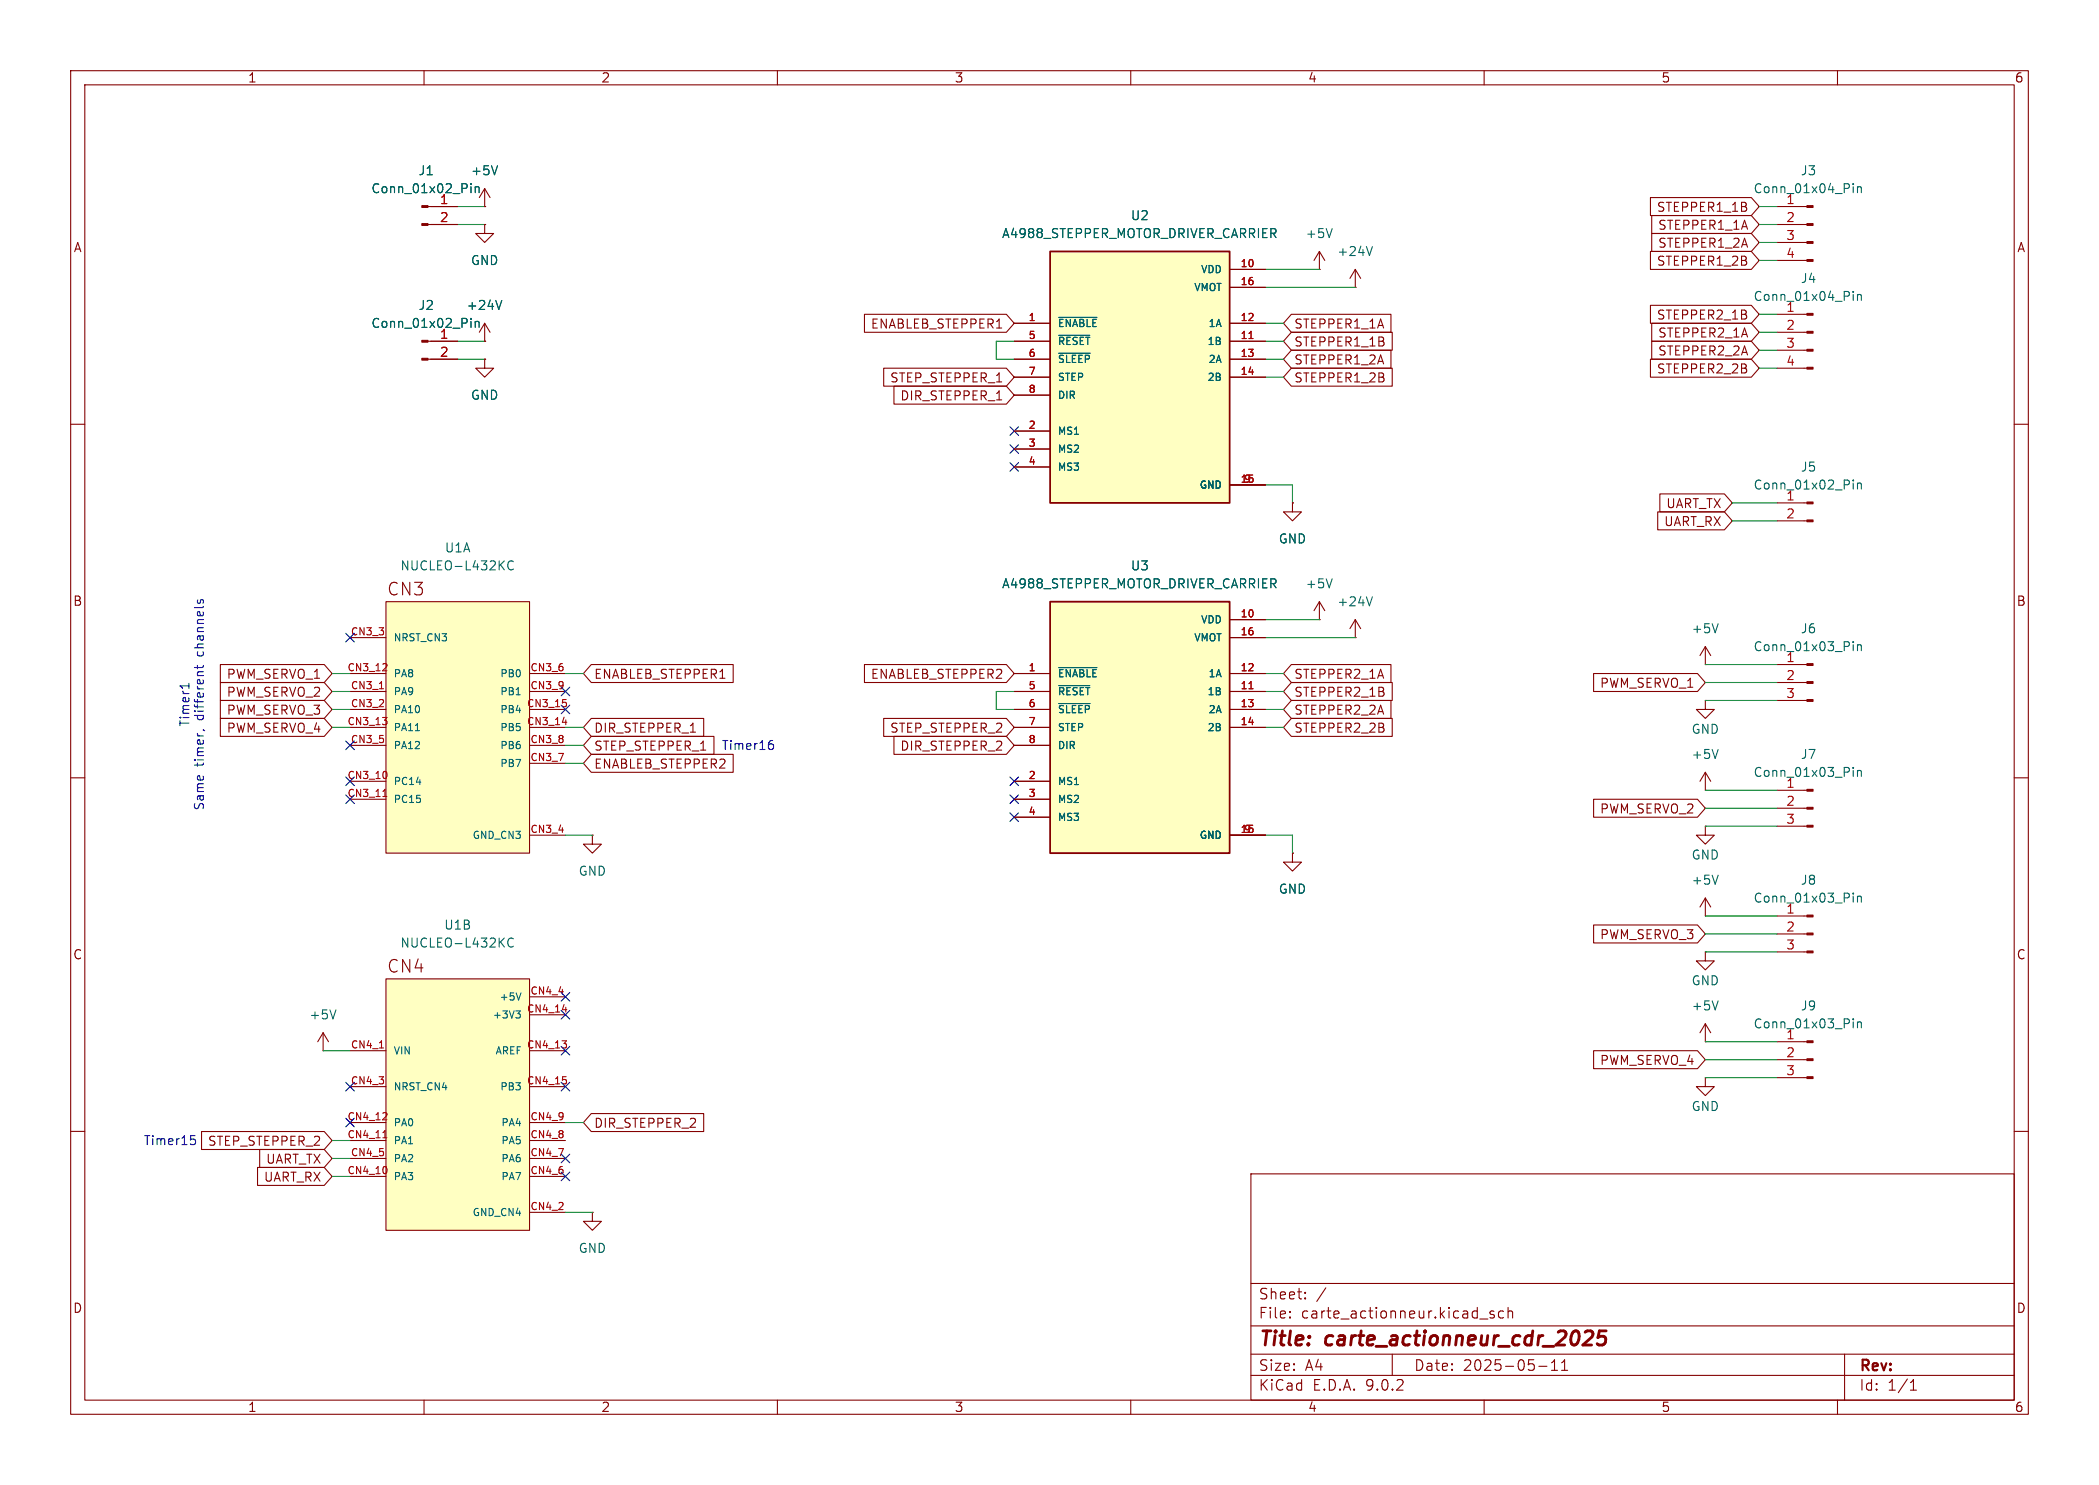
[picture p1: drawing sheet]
<svg xmlns="http://www.w3.org/2000/svg" width="297mm" height="210mm" viewBox="0 0 297 210" stroke-linecap="round" stroke-linejoin="round" font-family="sans-serif">
<g fill="none" stroke="#840000" stroke-width=".15">
<path d="M10 10h277v190h-277zM12 12h273v186h-273zM60 10v2M110 10v2M160 10v2M210 10v2M260 10v2M60.6 29.2h4.2M60.6 31.8h4.2M10 60h2M285 60h2M10 110h2"/>
<path d="M251.5 111.8h4.2M251.5 114.3h4.2M251.5 116.8h4.2M285 110h2M10 160h2M177 166h108v32h-108zM285 160h2M60 198v2M110 198v2M160 198v2M177 194.5h108M177 191.5h108"/>
<path d="M177 187.5h108M177 181.5h108M182.5 186.3h.1l-.1 .1M182.5 186.3v.1M182.5 185.5v.1M182.5 185.5h.1l-.1 .1M184.7 183.6v.1M184.7 183.6h-.1l.1 .1M184.7 182.8v.1M184.7 182.8h-.1l.1 .1M187.6 182.1l-1.3 2M197 191.5v3"/>
<path d="M209.4 186.5h1.1M210 198v2M211.4 185.5l-.4-.1-.2 .2 .1 .2 .5 .2 .1 .1-.1 .2-.2 .1-.4-.1M212.7 185.5l-.4-.1-.3 .3v.4l.2 .2 .1 .1 .4-.1M213.4 185.5a.37 .37 0 0 1 .6 .1v.8M213.4 184.9v1.5M217.7 193.2h1.2M219.5 193.8h.9M219.5 192.7l.5-.4v1.5M221 193.8h.8M221 192.7l.4-.4v1.5M260 198v2"/>
<path d="M261 191.5v6.5M270.3 196.6h.9M270.3 195.5l.4-.4v1.5"/>
</g>
<path d="M224.6 188.2h.5a.45 .45 0 0 1 .3 .6l-.1 .3-1.3 1.1h1.2M227.3 188.2h-1l-.2 1 .3-.2 .7 .1 .1 .3-.2 .6-.3 .2h-.4l-.3-.2" fill="none" stroke="#840000" stroke-width=".4"/>
<g fill="#840000" stroke="#840000" stroke-width=".15">
<path d="M59.7 29.1h.9v.2h-.9z"/>
<path d="M59.7 31.6h.9v.3h-.9z"/>
<path d="M255.7 111.6h.8v.3h-.8z"/>
<path d="M255.7 114.2h.8v.2h-.8z"/>
<path d="M255.7 116.7h.8v.3h-.8z"/>
</g>
<path d="M66.6 26v.1M66.6 26.4v.8M67.2 26.4v.8M67.2 26.5l.2-.1 .3 .1 .1 .7M262.2 108.5v.2M262.2 109v.8M262.8 109v.8M262.8 109.1l.2-.1h.3l.1 .8" fill="none" stroke="#006464" stroke-width=".15"/>
<path d="M148.6 35.6h25.4v35.5h-25.4z" fill="#ffffc2"/>
<path d="M148.6 35.6h25.4v35.5h-25.4z" fill="none" stroke="#840000" stroke-width=".25"/>
<g fill="none" stroke="#840000" stroke-width=".15">
<path d="M68.6 29.2h.1M68.6 31.8v1.2h1.2l-1.2 1.3-1.3-1.3h1.3M68.6 31.8h.1M68.6 26.7l-.8 1.2M68.6 26.7l.7 1.2M68.6 26.7v2.5M174 38.1h5.1M143.5 45.7h5.1M143.5 48.3h5.1M143.5 50.8h5.1M143.5 53.3h5.1M143.5 55.9h5.1"/>
<path d="M174 45.7h5.1M174 48.3h5.1M174 50.8h5.1M174 53.3h5.1M174 40.6h5.1M143.5 61h5.1M143.5 63.5h5.1M143.5 66h5.1M174 68.6h5.1M251.5 71.1h4.2M251.5 73.7h4.2M186.7 87.6h.1"/>
<path d="M186.7 85.1l-.8 1.3M186.7 85.1l.8 1.3M186.7 85.1v2.5M241.3 94h.1M241.3 99.1v1.2h1.3l-1.3 1.3-1.3-1.3h1.3M241.3 99.1h.1M241.3 91.4l-.8 1.3M241.3 91.4l.8 1.3M241.3 91.4v2.6M251.5 94h4.2M251.5 96.5h4.2M251.5 99.1h4.2"/>
<path d="M241.3 111.8h.1M241.3 109.2v2.6M241.3 109.2l-.8 1.3M241.3 109.2l.8 1.3M241.3 134.6v1.3h1.3l-1.3 1.3-1.3-1.3h1.3M241.3 134.6h.1M241.3 152.4v1.3h1.3l-1.3 1.2-1.3-1.2h1.3M241.3 152.4h.1"/>
</g>
<g fill="none" stroke="#006464" stroke-width=".15">
<path d="M70.4 23.4l-.4 1.3M149.8 44.9h5.4M149.8 47.4h4.4M149.8 50h4.4M262.2 67.9v.1M262.2 68.3v.9M262.8 68.3v.9M262.8 68.4l.2-.1 .3 .1 .1 .8M188.5 81.9l-.4 1.2M243.1 88.2l-.4 1.3M262.2 90.7v.2M262.2 91.2v.8"/>
<path d="M262.8 91.2v.8M262.8 91.3l.2-.1h.3l.1 .8M243.1 106l-.4 1.3"/>
</g>
<path d="M176.7 47.9h.6" fill="none" stroke="#a90000" stroke-width=".15"/>
<g fill="#840000" stroke="#840000" stroke-width=".15">
<path d="M255.7 71h.8v.2h-.8z"/>
<path d="M255.7 73.5h.8v.3h-.8z"/>
<path d="M255.7 93.9h.8v.2h-.8z"/>
<path d="M255.7 96.4h.8v.2h-.8z"/>
<path d="M255.7 98.9h.8v.3h-.8z"/>
</g>
<path d="M54.6 138.4h20.3v35.6h-20.3z" fill="#ffffc2"/>
<g fill="none" stroke="#840000" stroke-width=".15">
<path d="M186.7 38.1h.1M186.7 35.6l-.8 1.2M186.7 35.6l.8 1.2M186.7 35.6v2.5M191.8 90.2h.1M191.8 87.6l-.8 1.3M191.8 87.6l.7 1.3M191.8 87.6v2.6M83.8 118.1v1.3h1.3l-1.3 1.3-1.3-1.3h1.3M83.8 118.1h.1M241.3 116.8v1.3h1.3l-1.3 1.3-1.3-1.3h1.3M241.3 116.8h.1"/>
<path d="M54.6 138.4h20.3v35.6h-20.3zM182.9 120.7v1.2h1.2l-1.2 1.3-1.3-1.3h1.3M182.9 120.7h.1M241.3 129.5h.1M241.3 127l-.8 1.3M241.3 127l.8 1.3M241.3 127v2.5M251.5 129.5h4.2M251.5 132.1h4.2M251.5 134.6h4.2M45.7 148.6h.1M45.7 146.1l.8 1.2"/>
<path d="M45.7 146.1l-.7 1.2M45.7 146.1v2.5M49.5 148.6h5.1M49.5 153.7h5.1M49.5 158.8h5.1M74.9 148.6h5.1M74.9 153.7h5.1M74.9 158.8h5.1M74.9 141h5.1M74.9 143.5h5.1M241.3 147.3h.1M241.3 144.8v2.5"/>
<path d="M241.3 144.8l-.8 1.3M241.3 144.8l.8 1.3M251.5 147.3h4.2M251.5 149.9h4.2M251.5 152.4h4.2M49.5 161.3h5.1M49.5 163.8h5.1M49.5 166.4h5.1M74.9 161.3h5.1M74.9 163.8h5.1M74.9 166.4h5.1M74.9 171.5h5.1"/>
<path d="M83.8 171.5v1.2h1.3l-1.3 1.3-1.3-1.3h1.3M83.8 171.5h.1"/>
</g>
<path d="M53.7 148.2h.6M54.7 157.4l.1 .1-.1 .3-.6 .6h.7M79.5 147.2h.7l-.4 .4M79.6 142.8h.6M79.6 152.3h.5M80.1 147.6l.1 .2-.1 .4M80.1 152.7l.1 .1-.1 .4M54.2 160.9h.6M54.7 165.1l.1 .3-.1 .5" fill="none" stroke="#a90000" stroke-width=".15"/>
<g fill="none" stroke="#006464" stroke-width=".15">
<path d="M188.5 32.3l-.4 1.3M194.2 84.4l-.4 1.3M72.6 132.8a.51 .51 0 0 0-.6 0 .51 .51 0 0 0-.2 .6 .48 .48 0 0 0 .3 .5 .48 .48 0 0 0 .5-.1M243.1 123.8l-.4 1.2M262.2 126.3v.1M262.2 126.7v.9M262.8 126.7v.9M262.8 126.9l.2-.2 .3 .1 .1 .8M47.5 142.8l-.4 1.3M73 143h.6l-.3 .3 .3 .1v.4l-.2 .2h-.3M73.7 140.4l-.3 1M243.1 141.5l-.4 1.3"/>
<path d="M262.2 144.1v.1M262.2 144.5v.9M262.8 144.5v.9M262.8 144.6l.2-.1 .3 .1 .1 .8"/>
</g>
<g fill="#840000" stroke="#840000" stroke-width=".15">
<path d="M255.7 129.4h.8v.3h-.8z"/>
<path d="M255.7 132h.8v.2h-.8z"/>
<path d="M255.7 134.5h.8v.2h-.8z"/>
<path d="M255.7 147.2h.8v.2h-.8z"/>
<path d="M255.7 149.7h.8v.3h-.8z"/>
<path d="M255.7 152.3h.8v.2h-.8z"/>
</g>
<path d="M148.6 85.1h25.4v35.6h-25.4z" fill="#ffffc2"/>
<path d="M148.6 85.1h25.4v35.6h-25.4z" fill="none" stroke="#840000" stroke-width=".25"/>
<g fill="none" stroke="#840000" stroke-width=".15">
<path d="M191.8 38.1l-.8 1.3M191.8 38.1l.7 1.3M191.8 38.1v2.5M191.8 40.6h.1M182.9 71.1v1.3h1.2l-1.2 1.3-1.3-1.3h1.3M182.9 71.1h.1M143.5 95.3h5.1M143.5 97.8h5.1M174 95.3h5.1M174 97.8h5.1M174 87.6h5.1M174 90.2h5.1"/>
<path d="M143.5 100.3h5.1M143.5 102.9h5.1M143.5 105.4h5.1M143.5 110.5h5.1M143.5 113h5.1M143.5 115.6h5.1M174 100.3h5.1M174 102.9h5.1M174 118.1h5.1"/>
</g>
<path d="M194.2 34.9l-.4 1.2M149.8 94.4h5.4M149.8 97h4.4M149.8 99.5h4.4" fill="none" stroke="#006464" stroke-width=".15"/>
<path d="M176.7 97.4h.6" fill="none" stroke="#a90000" stroke-width=".15"/>
<path d="M54.6 85.1h20.3v35.6h-20.3z" fill="#ffffc2"/>
<g fill="none" stroke="#840000" stroke-width=".15">
<path d="M61 29.2h3.8M61 31.8h3.8M68.6 31.8h.1M68.6 29.2h.1M174 38.1h5.1M233.5 27.9h14.3l1.1 1.3-1.1 1.3h-14.3zM233.5 35.6h14.3l1.1 1.2-1.1 1.3h-14.3zM233.7 30.5h14.1l1.1 1.3-1.1 1.2h-14.1zM233.7 33h14.1l1.1 1.3-1.1 1.3h-14.1zM251.5 29.2h4.2M251.5 31.8h4.2M251.5 34.3h4.2"/>
<path d="M251.5 36.8h4.2M60.6 48.3h4.2M60.6 50.8h4.2M68.6 50.8v1.3h1.2l-1.2 1.2-1.3-1.2h1.3M68.6 50.8h.1M68.6 48.3h.1M68.6 45.7l-.8 1.3M68.6 45.7l.7 1.3M68.6 45.7v2.6M122.3 44.4h20.1l1.1 1.3-1.1 1.3h-20.1zM125 52.1h17.4l1.1 1.2-1.1 1.3h-17.4zM126.5 54.6h15.9l1.1 1.3-1.1 1.3h-15.9z"/>
<path d="M143.5 48.3h5.1M143.5 50.8h5.1M143.5 45.7h5.1M143.5 53.3h5.1M143.5 55.9h5.1M174 48.3h5.1M174 50.8h5.1M174 45.7h5.1M174 53.3h5.1M174 40.6h5.1M182.7 49.5h14.1v2.6h-14.1l-1.1-1.3zM182.7 52.1h14.3v2.5h-14.3l-1.1-1.3z"/>
<path d="M182.7 47h14.3v2.5h-14.3l-1.1-1.2zM182.7 44.4h14.1v2.6h-14.1l-1.1-1.3zM233.5 50.8h14.3l1.1 1.3-1.1 1.2h-14.3zM233.5 43.2h14.3l1.1 1.3-1.1 1.2h-14.3zM233.7 48.3h14.1l1.1 1.2-1.1 1.3h-14.1zM233.7 45.7h14.1l1.1 1.3-1.1 1.3h-14.1zM251.5 44.5h4.2M251.5 47h4.2M251.5 49.5h4.2M251.5 52.1h4.2M143.5 61h5.1M143.5 63.5h5.1"/>
<path d="M143.5 66h5.1M174 68.6h5.1M182.9 71.1h.1M234.6 72.4h9.4l1.1 1.3-1.1 1.2h-9.4zM234.9 69.8h9.1l1.1 1.3-1.1 1.3h-9.1zM31.2 99.1h14.7l1.1 1.2-1.1 1.3h-14.7zM31.2 96.5h14.7l1.1 1.3-1.1 1.3h-14.7zM31.2 94h14.7l1.1 1.3-1.1 1.2h-14.7zM49.5 90.2h5.1M49.5 95.3h5.1M49.5 97.8h5.1M54.6 85.1h20.3v35.6h-20.3z"/>
<path d="M74.9 95.3h5.1M74.9 97.8h5.1M83.7 94h20v2.5h-20l-1.2-1.2zM122.3 94h20.1l1.1 1.3-1.1 1.2h-20.1zM143.5 95.3h5.1M143.5 97.8h5.1M174 90.2h5.1M174 95.3h5.1M174 97.8h5.1M174 87.6h5.1M182.7 99.1h14.1v2.5h-14.1l-1.1-1.3zM182.7 96.5h14.3v2.6h-14.3l-1.1-1.3z"/>
<path d="M182.7 94h14.1v2.5h-14.1l-1.1-1.2zM225.5 95.2h14.7l1.1 1.3-1.1 1.3h-14.7zM31.2 101.6h14.7l1.1 1.3-1.1 1.2h-14.7zM49.5 100.3h5.1M49.5 102.9h5.1M49.5 105.4h5.1M49.5 110.5h5.1M49.5 113h5.1M74.9 100.3h5.1M74.9 102.9h5.1M74.9 105.4h5.1M74.9 108h5.1"/>
<path d="M74.9 118.1h5.1M83.7 101.6h15.9v2.5h-15.9l-1.2-1.2zM83.7 104.1h17.3v2.6h-17.3l-1.2-1.3zM83.7 106.7h20v2.5h-20l-1.2-1.2zM125 101.6h17.4l1.1 1.3-1.1 1.2h-17.4zM126.5 104.1h15.9l1.1 1.3-1.1 1.3h-15.9zM143.5 100.3h5.1M143.5 102.9h5.1M143.5 105.4h5.1M143.5 110.5h5.1M143.5 113h5.1M143.5 115.6h5.1"/>
<path d="M174 100.3h5.1M174 102.9h5.1M174 118.1h5.1M182.7 101.6h14.3v2.5h-14.3l-1.1-1.2zM225.5 113h14.7l1.1 1.3-1.1 1.3h-14.7zM182.9 120.7h.1M225.5 130.8h14.7l1.1 1.3-1.1 1.3h-14.7zM83.7 157.5h15.9v2.5h-15.9l-1.2-1.2zM225.5 148.6h14.7l1.1 1.3-1.1 1.2h-14.7zM28.5 160h17.4l1.1 1.3-1.1 1.3h-17.4zM36.4 165.1h9.5l1.1 1.3-1.1 1.2h-9.5zM36.7 162.6h9.2l1.1 1.2-1.1 1.3h-9.2z"/>
</g>
<path d="M176.7 47.9h.6M53.7 97.4h.6M54.7 93.9l.1 .1-.1 .3-.6 .6h.7M79.6 98.9h.5M80.1 99.4l.1 .1-.1 .4M176.7 97.4h.6M54.1 101.5h.7l-.4 .4M54.2 112.6h.6M54.7 101.9l.1 .1-.1 .4M54.7 109.2l.1 .3-.1 .5M79.6 102.1h.6" fill="none" stroke="#a90000" stroke-width=".15"/>
<g fill="none" stroke="#006464" stroke-width=".15">
<path d="M66.6 26v.1M66.6 26.4v.8M67.2 26.4v.8M67.2 26.5l.2-.1 .3 .1 .1 .7M70.4 23.4l-.4 1.3M262.2 26v.1M262.2 26.4v.8M262.8 26.4v.8M262.8 26.5l.2-.1 .3 .1 .1 .7M66.6 45v.2M66.6 45.5v.8M67.2 45.5v.8"/>
<path d="M67.2 45.6l.2-.1h.3l.1 .8M71 42.5l-.4 1.3M149.8 44.9h5.4M149.8 47.4h4.4M149.8 50h4.4M262.2 41.2v.1M262.2 41.6v.9M262.8 41.6v.9M262.8 41.8l.2-.2 .3 .1 .1 .8M72.6 79.4a.51 .51 0 0 0-.6 0 .51 .51 0 0 0-.2 .6 .48 .48 0 0 0 .3 .5 .48 .48 0 0 0 .5 0M73 98.3h.6M149.8 94.4h5.4"/>
<path d="M149.8 97h4.4M149.8 99.5h4.4M58.8 103.3h.6"/>
</g>
<g fill="#840000" stroke="#840000" stroke-width=".15">
<path d="M59.7 48.1h.9v.3h-.9z"/>
<path d="M59.7 50.7h.9v.2h-.9z"/>
<path d="M255.7 29.1h.8v.2h-.8z"/>
<path d="M255.7 31.6h.8v.3h-.8z"/>
<path d="M255.7 34.2h.8v.2h-.8z"/>
<path d="M255.7 36.7h.8v.3h-.8z"/>
<path d="M255.7 44.3h.8v.3h-.8z"/>
<path d="M255.7 46.9h.8v.2h-.8z"/>
<path d="M255.7 49.4h.8v.3h-.8z"/>
<path d="M255.7 51.9h.8v.3h-.8z"/>
</g>
<g fill="none" stroke="#009600" stroke-width=".15">
<path d="M64.8 29.2h3.8M64.8 31.8h3.8M179.1 38.1h7.6M248.9 29.2h2.6M248.9 31.8h2.6M248.9 34.3h2.6M248.9 36.8h2.6M64.8 48.3h3.8M64.8 50.8h3.8M143.5 48.3h-2.5v2.5h2.5M179.1 40.6h12.7M179.1 48.3h2.5"/>
<path d="M179.1 50.8h2.5M179.1 45.7h2.5M179.1 53.3h2.5M248.9 47h2.6M248.9 52.1h2.6M248.9 44.5h2.6M248.9 49.5h2.6M179.1 68.6h3.8v2.5M245.1 73.7h6.4M245.1 71.1h6.4M47 97.8h2.5M47 95.3h2.5"/>
<path d="M80 95.3h2.5M143.5 97.8h-2.5v2.5h2.5M179.1 87.6h7.6M179.1 90.2h12.7M179.1 97.8h2.5M179.1 95.3h2.5M241.3 94h10.2M241.3 96.5h10.2M241.3 99.1h10.2M47 102.9h2.5M47 100.3h2.5M80 118.1h3.8"/>
<path d="M80 102.9h2.5M80 108h2.5M80 105.4h2.5M179.1 118.1h3.8v2.6M179.1 102.9h2.5M179.1 100.3h2.5M241.3 111.8h10.2M241.3 114.3h10.2M241.3 116.8h10.2M241.3 132.1h10.2M241.3 134.6h10.2M241.3 129.5h10.2"/>
<path d="M45.7 148.6h3.8M80 158.8h2.5M241.3 152.4h10.2M241.3 149.9h10.2M241.3 147.3h10.2M47 161.3h2.5M47 163.8h2.5M47 166.4h2.5M80 171.5h3.8"/>
</g>
<g fill="none" stroke="#000084" stroke-width=".15">
<path d="M142.9 62.9l1.2 1.2M142.9 60.4l1.2 1.2M142.9 65.4l1.2 1.2M144.1 62.9l-1.2 1.2M144.1 60.4l-1.2 1.2M144.1 65.4l-1.2 1.2M48.9 89.6l1.2 1.2M50.1 89.6l-1.2 1.2M79.4 99.7l1.2 1.2M79.4 97.2l1.2 1.2M80.6 99.7l-1.2 1.2M80.6 97.2l-1.2 1.2"/>
<path d="M48.9 112.4l1.2 1.2M48.9 109.9l1.2 1.2M48.9 104.8l1.2 1.2M50.1 112.4l-1.2 1.2M50.1 109.9l-1.2 1.2M50.1 104.8l-1.2 1.2M142.9 109.9l1.2 1.2M142.9 115l1.2 1.2M142.9 112.4l1.2 1.2M144.1 109.9l-1.2 1.2M144.1 115l-1.2 1.2M144.1 112.4l-1.2 1.2"/>
<path d="M48.9 158.1l1.2 1.3M48.9 153.1l1.2 1.2M50.1 158.1l-1.2 1.3M50.1 153.1l-1.2 1.2M79.4 140.4l1.2 1.2M79.4 142.9l1.2 1.2M79.4 148l1.2 1.2M79.4 153.1l1.2 1.2M80.6 140.4l-1.2 1.2M80.6 142.9l-1.2 1.2M80.6 148l-1.2 1.2M80.6 153.1l-1.2 1.2"/>
<path d="M79.4 163.2l1.2 1.2M79.4 165.8l1.2 1.2M80.6 163.2l-1.2 1.2M80.6 165.8l-1.2 1.2"/>
</g>
<path d="M26.7 96.6v.8M26.7 97h-1.2l.1 .1M27.9 94.1v.5M28 84.8l-.1 .2M28.4 85l.1-.2 .3 .2M28.8 94.1l-.1 .2-.1 .1h-1.1M28.7 103.2l.3 .2M109 105.2h.2l.3 .2-.1 .5-.4 .1M109.3 104.7l-.3 .1M27 160.6h.6M27.1 161.1h.3l.3 .2v.3l-.2 .2-.4 .1" fill="none" stroke="#0000c2" stroke-width=".15"/>
<g font-size="2.8" fill="#840000">
<text x="178" y="190.9">Title:</text>
<text x="187.7" y="190.9">carte_actionneur_cdr_2025</text>
</g>
<g font-size="2.5" fill="#840000">
<text x="54.7" y="84.4">CN3</text>
<text x="54.7" y="137.8">CN4</text>
</g>
<g font-size="2.1" fill="#840000">
<text x="178" y="184">Sheet:</text>
<text x="178" y="186.7">File:</text>
<text x="184.1" y="186.7">carte_actionneur.kicad_sch</text>
<text x="178" y="196.9">KiCad</text>
<text x="178" y="194.1">Size:</text>
<text x="184.7" y="194.1">A4</text>
<text x="185.7" y="196.9">E.D.A.</text>
<text x="193.3" y="196.9">9.0.2</text>
<text x="200" y="194.1">Date:</text>
<text x="207" y="194.1">2025-05-11</text>
<text x="263" y="194.3">Rev:</text>
<text x="263" y="196.9">Id:</text>
<text x="267.1" y="196.9">1/1</text>
</g>
<g font-size="1.8" fill="#840000">
<text x="35" y="11.9">1</text>
<text x="85" y="11.9">2</text>
<text x="135" y="11.9">3</text>
<text x="185" y="11.9">4</text>
<text x="235" y="11.9">5</text>
<text x="285" y="11.9">6</text>
<text x="10.3" y="35.9">A</text>
<text x="234.3" y="30.2">STEPPER1_1B</text>
<text x="234.5" y="32.7">STEPPER1_1A</text>
<text x="234.5" y="35.2">STEPPER1_2A</text>
<text x="285.3" y="35.9">A</text>
<text x="234.3" y="37.8">STEPPER1_2B</text>
<text x="123.1" y="46.7">ENABLEB_STEPPER1</text>
<text x="183" y="46.7">STEPPER1_1A</text>
<text x="234.3" y="45.4">STEPPER2_1B</text>
<text x="234.5" y="47.9">STEPPER2_1A</text>
<text x="183" y="51.8">STEPPER1_2A</text>
<text x="183" y="49.2">STEPPER1_1B</text>
<text x="234.3" y="53">STEPPER2_2B</text>
<text x="234.5" y="50.5">STEPPER2_2A</text>
<text x="125.9" y="54.3">STEP_STEPPER_1</text>
<text x="127.3" y="56.8">DIR_STEPPER_1</text>
<text x="183" y="54.3">STEPPER1_2B</text>
<text x="235.4" y="74.6">UART_RX</text>
<text x="235.7" y="72.1">UART_TX</text>
<text x="10.3" y="85.9">B</text>
<text x="285.3" y="85.9">B</text>
<text x="32" y="101.3">PWM_SERVO_3</text>
<text x="32" y="98.7">PWM_SERVO_2</text>
<text x="32" y="96.2">PWM_SERVO_1</text>
<text x="84" y="96.2">ENABLEB_STEPPER1</text>
<text x="123.1" y="96.2">ENABLEB_STEPPER2</text>
<text x="183" y="101.3">STEPPER2_2A</text>
<text x="183" y="98.7">STEPPER2_1B</text>
<text x="183" y="96.2">STEPPER2_1A</text>
<text x="226.3" y="97.5">PWM_SERVO_1</text>
<text x="32" y="103.8">PWM_SERVO_4</text>
<text x="84" y="103.8">DIR_STEPPER_1</text>
<text x="84" y="106.4">STEP_STEPPER_1</text>
<text x="125.9" y="103.8">STEP_STEPPER_2</text>
<text x="127.3" y="106.4">DIR_STEPPER_2</text>
<text x="183" y="103.8">STEPPER2_2B</text>
<text x="84" y="108.9">ENABLEB_STEPPER2</text>
<text x="226.3" y="115.3">PWM_SERVO_2</text>
<text x="10.3" y="135.9">C</text>
<text x="226.3" y="133">PWM_SERVO_3</text>
<text x="285.3" y="135.9">C</text>
<text x="226.3" y="150.8">PWM_SERVO_4</text>
<text x="84" y="159.7">DIR_STEPPER_2</text>
<text x="29.3" y="162.2">STEP_STEPPER_2</text>
<text x="37.3" y="167.3">UART_RX</text>
<text x="37.6" y="164.8">UART_TX</text>
<text x="10.3" y="185.9">D</text>
<text x="285.3" y="185.9">D</text>
<text x="35" y="199.9">1</text>
<text x="85" y="199.9">2</text>
<text x="135" y="199.9">3</text>
<text x="185" y="199.9">4</text>
<text x="235" y="199.9">5</text>
<text x="285" y="199.9">6</text>
</g>
<g font-size="1.8" fill="#006464">
<text x="52.5" y="27.5">Conn_01x02_Pin</text>
<text x="59.1" y="25">J1</text>
<text x="66.5" y="25">+5V</text>
<text x="248" y="27.5">Conn_01x04_Pin</text>
<text x="252.7" y="29">1</text>
<text x="254.7" y="25">J3</text>
<text x="141.7" y="33.9">A4988_STEPPER_MOTOR_DRIVER_CARRIER</text>
<text x="159.9" y="31.3">U2</text>
<text x="184.7" y="33.9">+5V</text>
<text x="66.5" y="37.7">GND</text>
<text x="189.1" y="36.4">+24V</text>
<text x="254.7" y="40.2">J4</text>
<text x="52.5" y="46.6">Conn_01x02_Pin</text>
<text x="59.1" y="44">J2</text>
<text x="65.9" y="44">+24V</text>
<text x="248" y="42.8">Conn_01x04_Pin</text>
<text x="252.7" y="44.2">1</text>
<text x="66.5" y="56.7">GND</text>
<text x="248" y="69.4">Conn_01x02_Pin</text>
<text x="252.7" y="70.9">1</text>
<text x="254.7" y="66.9">J5</text>
<text x="180.8" y="77.1">GND</text>
<text x="56.6" y="80.9">NUCLEO-L432KC</text>
<text x="62.9" y="78.3">U1A</text>
<text x="141.7" y="83.4">A4988_STEPPER_MOTOR_DRIVER_CARRIER</text>
<text x="159.9" y="80.9">U3</text>
<text x="184.7" y="83.4">+5V</text>
<text x="189.1" y="86">+24V</text>
<text x="239.3" y="89.8">+5V</text>
<text x="254.7" y="89.8">J6</text>
<text x="248" y="92.3">Conn_01x03_Pin</text>
<text x="252.7" y="93.7">1</text>
<text x="239.3" y="104">GND</text>
<text x="239.3" y="107.5">+5V</text>
<text x="254.7" y="107.5">J7</text>
<text x="248" y="110.1">Conn_01x03_Pin</text>
<text x="252.7" y="111.5">1</text>
<text x="81.8" y="124.1">GND</text>
<text x="239.3" y="121.8">GND</text>
<text x="239.3" y="125.3">+5V</text>
<text x="254.7" y="125.3">J8</text>
<text x="62.8" y="131.7">U1B</text>
<text x="180.8" y="126.6">GND</text>
<text x="248" y="127.9">Conn_01x03_Pin</text>
<text x="252.7" y="129.3">1</text>
<text x="56.6" y="134.2">NUCLEO-L432KC</text>
<text x="239.3" y="139.5">GND</text>
<text x="239.3" y="143.1">+5V</text>
<text x="254.7" y="143.1">J9</text>
<text x="43.7" y="144.4">+5V</text>
<text x="248" y="145.6">Conn_01x03_Pin</text>
<text x="252.7" y="147.1">1</text>
<text x="239.3" y="157.3">GND</text>
<text x="81.8" y="177.4">GND</text>
</g>
<g font-size="1.8" fill="#a90000">
<text x="62.2" y="29">1</text>
<text x="62.2" y="31.5">2</text>
<text x="252.7" y="31.5">2</text>
<text x="252.7" y="34">3</text>
<text x="252.7" y="36.6">4</text>
<text x="252.7" y="46.7">2</text>
<text x="62.2" y="48">1</text>
<text x="62.2" y="50.5">2</text>
<text x="252.7" y="49.3">3</text>
<text x="252.7" y="51.8">4</text>
<text x="252.7" y="73.4">2</text>
<text x="252.7" y="96.3">2</text>
<text x="252.7" y="98.8">3</text>
<text x="252.7" y="114">2</text>
<text x="252.7" y="116.6">3</text>
<text x="252.7" y="131.8">2</text>
<text x="252.7" y="134.4">3</text>
<text x="252.7" y="149.6">2</text>
<text x="252.7" y="152.1">3</text>
</g>
<g font-size="1.8" fill="#0000c2">
<text x="29.1" y="92.5" transform="rotate(-90 29.1 92.5)">channels</text>
<text x="29.1" y="101.7" transform="rotate(-90 29.1 101.7)">different</text>
<text x="27" y="102.8" transform="rotate(-90 27 102.8)">Timer1</text>
<text x="102" y="106.3">Timer16</text>
<text x="29.1" y="108.4" transform="rotate(-90 29.1 108.4)">timer,</text>
<text x="29.1" y="114.7" transform="rotate(-90 29.1 114.7)">Same</text>
<text x="20.2" y="162.2">Timer15</text>
</g>
<g font-size="1.4" fill="#006464">
<text x="168.8" y="41.4">VMOT</text>
<text x="169.8" y="38.8">VDD</text>
<text x="149.6" y="46.5">~{ENABLE}</text>
<text x="170.9" y="46.5">1A</text>
<text x="149.6" y="49">~{RESET}</text>
<text x="149.6" y="51.5">~{SLEEP}</text>
<text x="170.7" y="49">1B</text>
<text x="170.9" y="51.5">2A</text>
<text x="149.6" y="54.1">STEP</text>
<text x="149.6" y="56.6">DIR</text>
<text x="170.7" y="54.1">2B</text>
<text x="149.6" y="61.7">MS1</text>
<text x="149.6" y="64.2">MS2</text>
<text x="149.6" y="66.8">MS3</text>
<text x="169.6" y="69.3">GND</text>
<text x="169.8" y="88.4">VDD</text>
<text x="55.6" y="90.9">NRST_CN3</text>
<text x="55.6" y="96">PA8</text>
<text x="70.7" y="96">PB0</text>
<text x="149.6" y="96">~{ENABLE}</text>
<text x="168.8" y="90.9">VMOT</text>
<text x="170.9" y="96">1A</text>
<text x="55.6" y="98.5">PA9</text>
<text x="55.6" y="101.1">PA10</text>
<text x="70.7" y="98.5">PB1</text>
<text x="70.7" y="101.1">PB4</text>
<text x="149.6" y="98.5">~{RESET}</text>
<text x="149.6" y="101.1">~{SLEEP}</text>
<text x="170.7" y="98.5">1B</text>
<text x="170.9" y="101.1">2A</text>
<text x="55.6" y="103.6">PA11</text>
<text x="55.6" y="106.1">PA12</text>
<text x="70.7" y="103.6">PB5</text>
<text x="70.7" y="106.1">PB6</text>
<text x="149.6" y="103.6">STEP</text>
<text x="149.6" y="106.1">DIR</text>
<text x="170.7" y="103.6">2B</text>
<text x="55.6" y="111.2">PC14</text>
<text x="55.6" y="113.8">PC15</text>
<text x="70.7" y="108.7">PB7</text>
<text x="149.6" y="111.2">MS1</text>
<text x="149.6" y="113.8">MS2</text>
<text x="66.7" y="118.8">GND_CN3</text>
<text x="149.6" y="116.3">MS3</text>
<text x="169.6" y="118.8">GND</text>
<text x="70.6" y="141.7">+5V</text>
<text x="55.6" y="149.3">VIN</text>
<text x="69.6" y="144.2">+3V3</text>
<text x="70" y="149.3">AREF</text>
<text x="55.6" y="154.4">NRST_CN4</text>
<text x="70.7" y="154.4">PB3</text>
<text x="55.6" y="159.5">PA0</text>
<text x="70.8" y="159.5">PA4</text>
<text x="55.6" y="162">PA1</text>
<text x="55.6" y="164.6">PA2</text>
<text x="55.6" y="167.1">PA3</text>
<text x="70.8" y="162">PA5</text>
<text x="70.8" y="164.6">PA6</text>
<text x="70.8" y="167.1">PA7</text>
<text x="66.7" y="172.2">GND_CN4</text>
</g>
<g font-size="1.4" fill="#a90000">
<text x="175.4" y="37.8">10</text>
<text x="175.4" y="40.4">16</text>
<text x="145.4" y="45.5">1</text>
<text x="175.4" y="45.5">12</text>
<text x="145.4" y="48">5</text>
<text x="145.4" y="50.5">6</text>
<text x="145.4" y="53.1">7</text>
<text x="175.4" y="48">11</text>
<text x="175.4" y="50.5">13</text>
<text x="175.4" y="53.1">14</text>
<text x="145.4" y="55.6">8</text>
<text x="145.4" y="60.7">2</text>
<text x="145.4" y="63.2">3</text>
<text x="145.4" y="65.8">4</text>
<text x="175.4" y="68.3">15</text>
<text x="175.9" y="68.3">9</text>
<text x="49.5" y="89.9">CN3_3</text>
<text x="175.4" y="87.4">10</text>
<text x="175.4" y="89.9">16</text>
<text x="49.1" y="95">CN3_12</text>
<text x="74.9" y="95">CN3_6</text>
<text x="145.4" y="95">1</text>
<text x="175.4" y="95">12</text>
<text x="49.5" y="97.5">CN3_1</text>
<text x="49.5" y="100.1">CN3_2</text>
<text x="74.5" y="100.1">CN3_15</text>
<text x="74.9" y="97.5">CN3_9</text>
<text x="145.4" y="97.5">5</text>
<text x="145.4" y="100.1">6</text>
<text x="175.4" y="97.5">11</text>
<text x="175.4" y="100.1">13</text>
<text x="49.1" y="102.6">CN3_13</text>
<text x="49.5" y="105.2">CN3_5</text>
<text x="74.5" y="102.6">CN3_14</text>
<text x="74.9" y="105.2">CN3_8</text>
<text x="74.9" y="107.7">CN3_7</text>
<text x="145.4" y="102.6">7</text>
<text x="145.4" y="105.2">8</text>
<text x="175.4" y="102.6">14</text>
<text x="49.1" y="110.2">CN3_10</text>
<text x="49.1" y="112.8">CN3_11</text>
<text x="145.4" y="110.2">2</text>
<text x="145.4" y="112.8">3</text>
<text x="74.9" y="117.9">CN3_4</text>
<text x="145.4" y="115.3">4</text>
<text x="175.4" y="117.9">15</text>
<text x="175.9" y="117.9">9</text>
<text x="74.5" y="143.3">CN4_14</text>
<text x="74.9" y="140.7">CN4_4</text>
<text x="49.5" y="148.3">CN4_1</text>
<text x="74.5" y="148.3">CN4_13</text>
<text x="49.5" y="153.4">CN4_3</text>
<text x="74.5" y="153.4">CN4_15</text>
<text x="49.1" y="158.5">CN4_12</text>
<text x="49.1" y="161">CN4_11</text>
<text x="74.9" y="158.5">CN4_9</text>
<text x="74.9" y="161">CN4_8</text>
<text x="49.1" y="166.1">CN4_10</text>
<text x="49.5" y="163.6">CN4_5</text>
<text x="74.9" y="163.6">CN4_7</text>
<text x="74.9" y="166.1">CN4_6</text>
<text x="74.9" y="171.2">CN4_2</text>
</g>
</svg>
